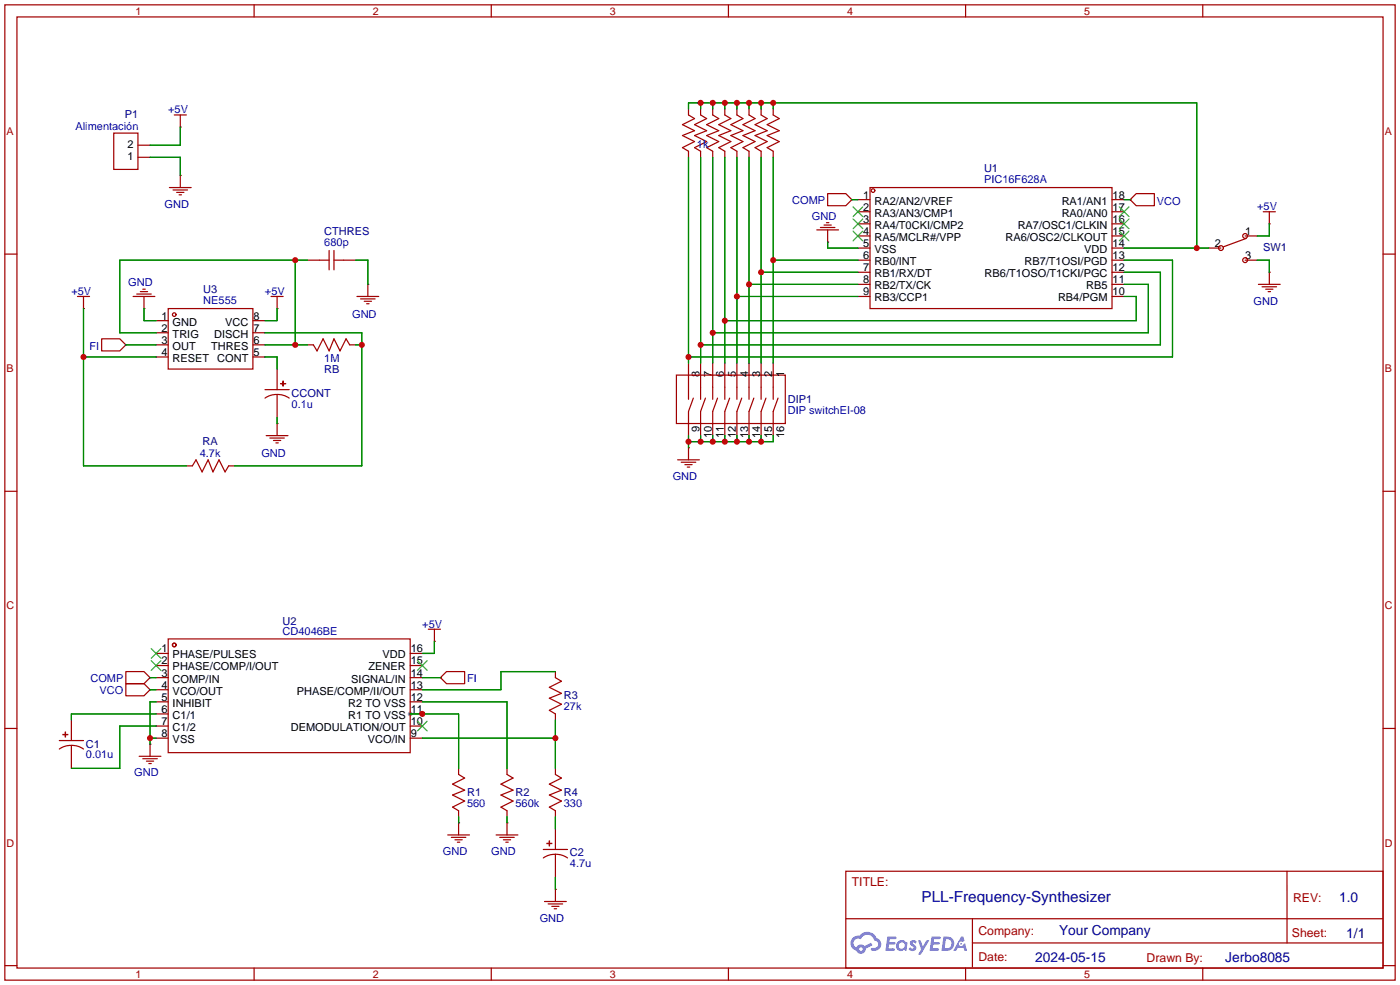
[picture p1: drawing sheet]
<svg xmlns="http://www.w3.org/2000/svg" width="294mm" height="207mm" viewBox="0 0 294 207" stroke-linecap="round" stroke-linejoin="round" font-family="sans-serif">
<circle cx="86.1" cy="149.9" r=".51" fill="#999"/>
<g fill="none" stroke="#a10000" stroke-width=".25">
<path d="M1 1h291.9v204.7h-291.9zM3.6 3.6h286.7v199.6h-286.7zM53.3 1v2.6M103.1 1v2.6M152.9 1v2.6M202.7 1v2.6M252.5 1v2.6M1 53.3h2.6M290.3 53.3h2.6M1 103.1h2.6M290.3 103.1h2.6M1 152.9h2.6"/>
<path d="M290.3 152.9h2.6M177.5 182.9h112.8v20.3h-112.8zM177.6 192.8h112.6M204.1 197.9h86.1M204.1 192.8v10.2M270.2 182.9v15M1 202.7h2.6M53.3 203.2v2.5M103.1 203.2v2.5M152.9 203.2v2.5M202.7 203.2v2.5M252.5 203.2v2.5"/>
<path d="M290.3 202.7h2.6"/>
</g>
<g fill="#5487ff">
<path d="M191.2 197.5l.5-.2 .4 .1 .3 .3-.2 .4a.33 .33 0 0 0-.3-.3 .33 .33 0 0 0-.4 .1l.1 .1a.86 .86 0 0 1 .7 .7 .86 .86 0 0 1-.3 .8l-.7 .1-.6-.4 .4-.4 .5 .3 .2-.1v-.2a.88 .88 0 0 1-.6-1.3z"/>
<path d="M192.7 197.4h.6l.4 1.3 .8-1.3h.6l-1.8 3h-.6l.6-1.1z"/>
<path d="M186.3 196.6h1.6l.3 .1-.1 .4h-1.3l-.1 .6h1.1l.2 .3-.3 .3h-1.1l-.1 .8h1.2l.1 .2-.1 .2-1.8 .1z"/>
<path d="M195.6 196.6h1.6l.2 .1v.4h-1.3l-.1 .6h1.1l.2 .3-.3 .3h-1.1l-.1 .8h1.2l.1 .2-.1 .2-1.9 .1z"/>
<path d="M201.7 196.6h.5l.3 .9-.5 .2a.5 .5 0 0 0-.7 .2 .5 .5 0 0 0 .3 .7 .5 .5 0 0 0 .6-.4l.4-.2 .4 1.6h-.6l-.1-.7h-1.2l-.4 .7h-.6z"/>
<path d="M198 196.6l-.4 3h1a1.51 1.51 0 0 0 1.7-1.5 1.51 1.51 0 0 0-1.8-1.5zM198.6 197.1a1.02 1.02 0 0 1 1.1 1.2 1.02 1.02 0 0 1-1.4 .8z"/>
<path d="M188.5 197.6a1.11 1.11 0 0 0-.3 1.6 1.11 1.11 0 0 0 1.6 .2l.5 .2 .2-1.7-.4-.2a1.02 1.02 0 0 0-1.6-.1zM188.6 198.5a.67 .67 0 0 1 1.3 0 .67 .67 0 0 1-1.3 0z"/>
<path d="M179 196.9a1.58 1.58 0 0 0 .8 2.6 1.01 1.01 0 0 0 1.1 .7 1.01 1.01 0 0 0 .8-1.1l1.4-.7-.3-.5-1.3 .7a1.03 1.03 0 0 0-1.7 .3 1 1 0 0 1-.5-1.4 1 1 0 0 1 1.4-.3 1.49 1.49 0 0 1 1.5-1 1.49 1.49 0 0 1 1.4 1.2 .82 .82 0 0 1 .7 1.1 .82 .82 0 0 1-1.2 .5l-.3 .1v.3a1.4 1.4 0 0 0 2-.6 1.4 1.4 0 0 0-.8-1.9 2.19 2.19 0 0 0-3.7-.5l-.8 .1zM180.3 199.2a.4 .4 0 0 1 .8 0 .4 .4 0 0 1-.8 0z"/>
<circle cx="201.8" cy="198.1" r=".19"/>
</g>
<g fill="none" stroke="#a10000" stroke-width=".25">
<path d="M23.9 27.9h5.1v7.7h-5.1zM29 33h2.5M29 30.5h2.5M35.6 39.4h4.5M36.3 39.9h3.1M36.6 24.1h2.5M37.8 26.7h.1M37.8 36.8h.1M37.8 24.1v2.6M37.8 36.8v2.6M144.5 22.9v1.2l1.3 .8-2.5 1.3 2.5 1.2-2.5 1 2.5 1.3-2.5 1.3 1.2 .8v1.2M147.1 22.9v1.2l1.2 .8-2.5 1.3 2.5 1.2-2.5 1 2.5 1.3-2.5 1.3 1.3 .8v1.2"/>
<path d="M149.6 22.9v1.2l1.3 .8-2.6 1.3 2.6 1.2-2.6 1 2.6 1.3-2.6 1.3 1.3 .8v1.2M152.1 22.9v1.2l1.3 .8-2.5 1.3 2.5 1.2-2.5 1 2.5 1.3-2.5 1.3 1.2 .8v1.2M154.7 22.9v1.2l1.3 .8-2.6 1.3 2.6 1.2-2.6 1 2.6 1.3-2.6 1.3 1.3 .8v1.2M157.2 22.9v1.2l1.3 .8-2.5 1.3 2.5 1.2-2.5 1 2.5 1.3-2.5 1.3 1.2 .8v1.2M159.8 22.9v1.2l1.2 .8-2.5 1.3 2.5 1.2-2.5 1 2.5 1.3-2.5 1.3 1.3 .8v1.2M162.3 22.9v1.2l1.3 .8-2.6 1.3 2.6 1.2-2.6 1 2.6 1.3-2.6 1.3 1.3 .8v1.2M182.6 39.4h50.8v25.4h-50.8zM37.1 40.4h1.5M37.6 40.9h.5M64.5 54.6h4.6M69.1 52.6v4M70.1 54.6h4.6"/>
<path d="M70.1 52.6v4M77.2 59.7h.1M77.2 59.7v2.5M171.4 48.3h4.6M172.2 47.8h3.1M173 47.2h1.5M173.5 46.7h.5M173.7 50.8h.1M173.7 40.6h3.8l1.3 1.3-1.3 1.3h-3.8zM173.7 48.3v2.5M178.8 41.9h.1M180.1 41.9h2.5"/>
<path d="M180.1 44.5h2.5M180.1 47h2.5M180.1 49.5h2.5M180.1 52.1h2.5M180.1 54.6h2.5M180.1 57.2h2.5M180.1 59.7h2.5M233.4 41.9h2.6M233.4 44.5h2.6M233.4 47h2.6M233.4 49.5h2.6M233.4 52.1h2.6"/>
<path d="M233.4 54.6h2.6M233.4 57.2h2.6M233.4 59.7h2.6M237.2 41.9l1.3-1.3h3.8v2.6h-3.8zM237.2 41.9h.1M253.7 52.1h2.6M261.4 49.5h2.5M261.4 54.6h2.5M261.6 50l-4.8 1.8M264.2 59.7h4.5M265.2 44.5h2.5M266.4 47h.1"/>
<path d="M266.4 57.2h.1M266.4 44.5v2.5M266.4 57.2v2.5M16.3 62.2h2.5M17.5 64.8h.1M17.5 62.2v2.6M21.3 71.1h3.8l1.3 1.3-1.3 1.3h-3.8zM26.4 72.4h.1M27.9 62.2h4.6M28.7 61.7h3M29.5 61.2h1.5M30 60.7h.5"/>
<path d="M30.2 64.8h.1M30.2 62.2v2.6M32.8 67.3h2.5M32.8 69.9h2.5M32.8 72.4h2.5M32.8 74.9h2.5M35.3 64.8h17.8v12.7h-17.8zM53.1 67.3h2.5M53.1 69.9h2.5M53.1 72.4h2.5M53.1 74.9h2.5M56.9 62.2h2.5"/>
<path d="M58.2 64.8h.1M58.2 62.2v2.6M58.2 77.5v4.3M64.5 72.4h1.3l.7 1.3 1.3-2.6 1.3 2.6 1-2.6 1.3 2.6 1.2-2.6 .8 1.3h1.3M74.9 62.2h4.6M75.7 62.7h3M76.5 63.2h1.5M77 63.8h.5M142 78.7h22.8v10.2h-22.8zM144.5 76.2v7.6M147.1 76.2v7.6M149.6 76.2v7.6"/>
<path d="M152.1 76.2v7.6M154.7 76.2v7.6M157.2 76.2v7.6M159.8 76.2v7.6M162.3 76.2v7.6M180.1 62.2h2.5M233.4 62.2h2.6M264.9 60.2h3.1M265.7 60.7h1.5M266.2 61.2h.5M39.1 97.8h1.3l.7-1.3 1.3 2.6 1.3-2.6 1 2.6 1.3-2.6 1.2 2.6 .8-1.3h1.3M55.6 81.8h5.1"/>
<path d="M55.9 91.4h4.6M56.6 91.9h3.1M57.4 92.5h1.5M57.9 93h.5M58.2 82.8l-1.6 .3-1 .5M58.2 82.8l1 .1 1.5 .7M58.2 88.9h.1M58.2 82.8v4.8M58.2 88.9v2.5M58.9 80.5h1zM59.4 80v1zM142.2 96.5h4.6"/>
<path d="M143 97h3M143.8 97.5h1.5M144.3 98h.5M144.5 94h.1M144.5 94v2.5M145.5 83.6l-1 2.8v5M148.1 83.6l-1 2.8v5M150.6 83.6l-1 2.8v5M153.2 83.6l-1.1 2.8v5M155.7 83.6l-1 2.8v5M158.2 83.6l-1 2.8v5M160.8 83.6l-1 2.8v5"/>
<path d="M163.3 83.6l-1 2.8v5M32.8 137.2h2.5M32.8 139.7h2.5M35.3 134.1h50.8v23.9h-50.8zM86.1 137.2h2.5M86.1 139.7h2.5M89.9 132.1h2.6M91.2 134.6h.1M91.2 132.1v2.5M12.4 155.4h5.1M13.2 154.2h1zM13.7 153.7v1z"/>
<path d="M15 156.5l1.6 .2 .9 .5M15 156.5l-1.1 .1-1.5 .6M15 151.1v4.3M15 156.5v4.8M26.4 141h3.8l1.3 1.2-1.3 1.3h-3.8zM26.4 143.5h3.8l1.3 1.3-1.3 1.3h-3.8zM29.2 158.8h4.6M30 159.3h3M30.7 159.8h1.6M31.5 142.2h.1M31.5 144.8h.1M31.5 156.2h.1"/>
<path d="M31.5 156.2v2.6M32.8 142.2h2.5M32.8 144.8h2.5M32.8 147.3h2.5M32.8 149.9h2.5M32.8 152.4h2.5M32.8 154.9h2.5M86.1 142.2h2.5M86.1 144.8h2.5M86.1 147.3h2.5M86.1 149.9h2.5M86.1 152.4h2.5"/>
<path d="M86.1 154.9h2.5M92.5 142.2l1.2-1.2h3.8v2.5h-3.8zM92.5 142.2h.1M116.6 141v1.2l1.3 .8-2.6 1.3 2.6 1.2-2.6 1.1 2.6 1.2-2.6 1.3 1.3 .8v1.2M31.2 160.3h.5M94 175.3h4.6M94.7 175.8h3.1M95.5 176.3h1.5M96 176.8h.5M96.3 172.7h.1M96.3 161.3v1.3l1.2 .7-2.5 1.3 2.5 1.3-2.5 1 2.5 1.2-2.5 1.3 1.3 .8v1.3M96.3 172.7v2.6"/>
<path d="M104.1 175.3h4.6M104.9 175.8h3M105.7 176.3h1.5M106.2 176.8h.5M106.4 172.7h.1M106.4 161.3v1.3l1.3 .7-2.5 1.3 2.5 1.3-2.5 1 2.5 1.2-2.5 1.3 1.2 .8v1.3M106.4 172.7v2.6M114 178.3h5.1M114.8 177l1 .1zM115.3 176.5v1zM116.6 179.3l1.6 .3 .9 .5M116.6 179.3l-1.1 .1-1.5 .7"/>
<path d="M116.6 161.3v1.3l1.3 .7-2.6 1.3 2.6 1.3-2.6 1 2.6 1.2-2.6 1.3 1.3 .8v1.3M116.6 174v4.3M116.6 179.3v4.9M114.3 189.2h4.6M115.1 189.7h3M115.8 190.2h1.5M116.3 190.8h.5M116.6 186.7h.1M116.6 186.7v2.5"/>
<circle cx="183.3" cy="40" r=".38"/>
<circle cx="256.3" cy="52.1" r=".51"/>
<circle cx="261.4" cy="49.5" r=".51"/>
<circle cx="261.4" cy="54.6" r=".51"/>
<circle cx="36.6" cy="66" r=".38"/>
<circle cx="36.6" cy="135.4" r=".38"/>
</g>
<g fill="none" stroke="#3c3" stroke-width=".25">
<path d="M179.1 43.4l2 2.1M179.1 46l2 2M179.1 48.5l2 2M181.1 43.4l-2 2.1M181.1 46l-2 2M181.1 48.5l-2 2M234.9 48.5l2.1 2M234.9 46l2.1 2M234.9 43.4l2.1 2.1M237 48.5l-2.1 2M237 46l-2.1 2M237 43.4l-2.1 2.1"/>
<path d="M31.7 136.1l2.1 2.1M31.7 138.7l2.1 2M33.8 136.1l-2.1 2.1M33.8 138.7l-2.1 2M87.6 138.7l2.1 2M89.7 138.7l-2.1 2M87.6 151.4l2.1 2M89.7 151.4l-2.1 2"/>
</g>
<g fill="none" stroke="#008700" stroke-width=".25">
<path d="M31.5 33h6.3v3.8M37.8 26.7v3.8h-6.3M144.5 22.9v-1.3h106.7v30.5M144.5 33v43.2M147.1 21.6v1.3M147.1 33v43.2M149.6 21.6v1.3M149.6 33v43.2M152.1 21.6v1.3M152.1 33v43.2M154.7 21.6v1.3M154.7 33v43.2"/>
<path d="M157.2 21.6v1.3M157.2 33v43.2M159.8 21.6v1.3M159.8 33v43.2M162.3 21.6v1.3M162.3 33v43.2M62 54.6v17.8M64.5 54.6h-39.4v15.3h7.7M74.7 54.6h2.5v5.1M157.2 59.7h22.9M159.8 57.2h20.3M162.3 54.6h17.8"/>
<path d="M173.7 50.8v1.3h6.4M178.8 41.9h1.3M236 54.6h10.1v20.3h-101.6M236 57.2h7.6v15.2h-96.5M236 59.7h5v10.2h-91.4M236 52.1h17.7M236 41.9h1.2M263.9 54.6h2.5v2.6M266.4 47v2.5h-2.5M17.5 64.8v33h21.6M17.5 74.9h15.3M26.4 72.4h6.4"/>
<path d="M30.2 64.8v2.5h2.6M55.6 74.9h2.6v2.6M55.6 69.9h20.3v27.9h-26.6M55.6 72.4h8.9M58.2 64.8v2.5h-2.6M74.7 72.4h1.2M154.7 62.2h25.4M236 62.2h2.5v5.1h-86.4M58.2 87.6v1.3M144.5 91.4v2.6M147.1 91.4v1.3M149.6 91.4v1.3"/>
<path d="M152.1 91.4v1.3M154.7 91.4v1.3M157.2 91.4v1.3M159.8 91.4v1.3M162.3 91.4v1.3h-17.8M91.2 134.6v2.6h-2.6M31.5 142.2h1.3M31.5 144.8h1.3M31.5 154.9h1.3M32.8 152.4h-7.7v8.9h-10.1M32.8 147.3h-1.3v8.9M32.8 149.9h-17.8v1.2"/>
<path d="M86.1 149.9h10.2v11.4M88.6 142.2h3.9M88.6 154.9h28M88.6 147.3h17.8v14M116.6 141h-11.4v3.8h-16.6M116.6 151.1v10.2M96.3 171.5v1.2M106.4 171.5v1.2M116.6 171.5v2.5M116.6 184.2v2.5"/>
</g>
<g fill="#c00">
<circle cx="17.5" cy="74.9" r=".63"/>
<circle cx="62" cy="72.4" r=".63"/>
<circle cx="62" cy="54.6" r=".63"/>
<circle cx="75.9" cy="72.4" r=".63"/>
<circle cx="31.5" cy="154.9" r=".63"/>
<circle cx="116.6" cy="154.9" r=".63"/>
<circle cx="88.6" cy="149.9" r=".63"/>
<circle cx="251.2" cy="52.1" r=".63"/>
<circle cx="162.3" cy="21.6" r=".63"/>
<circle cx="147.1" cy="21.6" r=".63"/>
<circle cx="149.6" cy="21.6" r=".63"/>
<circle cx="154.7" cy="21.6" r=".63"/>
<circle cx="157.2" cy="21.6" r=".63"/>
<circle cx="152.1" cy="21.6" r=".63"/>
<circle cx="159.8" cy="21.6" r=".63"/>
<circle cx="144.5" cy="92.7" r=".63"/>
<circle cx="147.1" cy="92.7" r=".63"/>
<circle cx="149.6" cy="92.7" r=".63"/>
<circle cx="152.1" cy="92.7" r=".63"/>
<circle cx="154.7" cy="92.7" r=".63"/>
<circle cx="159.8" cy="92.7" r=".63"/>
<circle cx="157.2" cy="92.7" r=".63"/>
<circle cx="144.5" cy="74.9" r=".63"/>
<circle cx="147.1" cy="72.4" r=".63"/>
<circle cx="149.6" cy="69.8" r=".63"/>
<circle cx="152.1" cy="67.3" r=".63"/>
<circle cx="154.7" cy="62.2" r=".63"/>
<circle cx="157.2" cy="59.7" r=".63"/>
<circle cx="159.8" cy="57.1" r=".63"/>
<circle cx="162.3" cy="54.6" r=".63"/>
</g>
<text font-size="3.2" fill="#000080" x="193.5" y="189.2">PLL-Frequency-Synthesizer</text>
<g font-size="2.9" fill="#000080">
<text x="281.1" y="189.4">1.0</text>
<text x="222.3" y="196.3">Your Company</text>
<text x="282.6" y="196.8">1/1</text>
<text x="217.3" y="201.9">2024-05-15</text>
<text x="257.2" y="201.9">Jerbo8085</text>
</g>
<g font-size="2.6" fill="#a00000">
<text x="178.8" y="186.1">TITLE:</text>
<text x="271.4" y="189.4">REV:</text>
<text x="205.4" y="196.3">Company:</text>
<text x="271.2" y="196.7">Sheet:</text>
<text x="205.4" y="201.8">Date:</text>
<text x="240.7" y="201.9">Drawn By:</text>
</g>
<g font-size="2.3" fill="#00f">
<text x="35.3" y="23.8">+5V</text>
<text x="15.9" y="27.4">Alimentación</text>
<text x="146.3" y="31">1k</text>
<text x="206.6" y="38.5">PIC16F628A</text>
<text x="34.5" y="43.6">GND</text>
<text x="166.3" y="42.9">COMP</text>
<text x="170.4" y="46.1">GND</text>
<text x="242.8" y="43">VCO</text>
<text x="263.9" y="44.1">+5V</text>
<text x="68.1" y="51.7">680p</text>
<text x="15" y="61.9">+5V</text>
<text x="26.9" y="60.1">GND</text>
<text x="42.7" y="63.8">NE555</text>
<text x="55.6" y="61.9">+5V</text>
<text x="263.1" y="63.9">GND</text>
<text x="73.9" y="66.7">GND</text>
<text x="18.8" y="73.4">FI</text>
<text x="68.1" y="76.1">1M</text>
<text x="61.2" y="85.5">0.1u</text>
<text x="165.4" y="86.8">DIP switchEI-08</text>
<text x="41.9" y="96">4.7k</text>
<text x="54.9" y="95.9">GND</text>
<text x="141.2" y="100.7">GND</text>
<text x="88.6" y="131.7">+5V</text>
<text x="59.3" y="133.2">CD4046BE</text>
<text x="19" y="143.2">COMP</text>
<text x="98" y="143.2">FI</text>
<text x="20.9" y="145.8">VCO</text>
<text x="118.4" y="149">27k</text>
<text x="18" y="159.2">0.01u</text>
<text x="28.2" y="163">GND</text>
<text x="98" y="169.4">560</text>
<text x="108.2" y="169.4">560k</text>
<text x="118.4" y="169.4">330</text>
<text x="93" y="179.5">GND</text>
<text x="103.1" y="179.5">GND</text>
<text x="119.6" y="182.1">4.7u</text>
<text x="113.3" y="193.5">GND</text>
</g>
<g font-size="2.3" fill="#000080">
<text x="26.2" y="24.8">P1</text>
<text x="206.6" y="36.2">U1</text>
<text x="68.1" y="49.4">CTHRES</text>
<text x="265.1" y="52.8">SW1</text>
<text x="42.7" y="61.5">U3</text>
<text x="61.2" y="83.3">CCONT</text>
<text x="68.1" y="78.3">RB</text>
<text x="165.4" y="84.5">DIP1</text>
<text x="42.5" y="93.4">RA</text>
<text x="59.3" y="131.1">U2</text>
<text x="118.4" y="146.7">R3</text>
<text x="18" y="156.9">C1</text>
<text x="98" y="167.1">R1</text>
<text x="108.2" y="167.1">R2</text>
<text x="118.4" y="167.1">R4</text>
<text x="119.6" y="179.8">C2</text>
</g>
<g font-size="2.3">
<text x="26.7" y="33.6">1</text>
<text x="26.7" y="31.1">2</text>
<text x="181.2" y="41.7">1</text>
<text x="233.6" y="41.7">18</text>
<text x="181.2" y="44.2">2</text>
<text x="181.2" y="46.8">3</text>
<text x="183.6" y="43">RA2/AN2/VREF</text>
<text x="183.6" y="45.5">RA3/AN3/CMP1</text>
<text x="222.9" y="45.5">RA0/AN0</text>
<text x="222.9" y="43">RA1/AN1</text>
<text x="233.6" y="46.8">16</text>
<text x="233.6" y="44.2">17</text>
<text x="181.2" y="49.3">4</text>
<text x="181.2" y="51.8">5</text>
<text x="183.6" y="48">RA4/T0CKI/CMP2</text>
<text x="183.6" y="50.6">RA5/MCLR#/VPP</text>
<text x="183.6" y="53.1">VSS</text>
<text x="211.1" y="50.6">RA6/OSC2/CLKOUT</text>
<text x="213.6" y="48">RA7/OSC1/CLKIN</text>
<text x="227.6" y="53.1">VDD</text>
<text x="233.6" y="51.8">14</text>
<text x="233.6" y="49.3">15</text>
<text x="255" y="51.8">2</text>
<text x="261.4" y="49.3">1</text>
<text x="181.2" y="54.4">6</text>
<text x="181.2" y="56.9">7</text>
<text x="181.2" y="59.5">8</text>
<text x="183.6" y="55.7">RB0/INT</text>
<text x="183.6" y="58.2">RB1/RX/DT</text>
<text x="206.7" y="58.2">RB6/T1OSO/T1CKI/PGC</text>
<text x="215" y="55.7">RB7/T1OSI/PGD</text>
<text x="233.6" y="59.5">11</text>
<text x="233.6" y="56.9">12</text>
<text x="233.6" y="54.4">13</text>
<text x="261.4" y="54.4">3</text>
<text x="181.2" y="62">9</text>
<text x="183.6" y="60.7">RB2/TX/CK</text>
<text x="183.6" y="63.3">RB3/CCP1</text>
<text x="222.1" y="63.3">RB4/PGM</text>
<text x="228" y="60.7">RB5</text>
<text x="233.6" y="62">10</text>
<text x="33.9" y="67.1">1</text>
<text x="33.9" y="69.6">2</text>
<text x="36.2" y="68.4">GND</text>
<text x="36.2" y="70.9">TRIG</text>
<text x="45" y="70.9">DISCH</text>
<text x="47.3" y="68.4">VCC</text>
<text x="53.2" y="69.6">7</text>
<text x="53.2" y="67.1">8</text>
<text x="33.9" y="72.2">3</text>
<text x="33.9" y="74.7">4</text>
<text x="36.2" y="73.4">OUT</text>
<text x="36.2" y="76">RESET</text>
<text x="44.3" y="73.4">THRES</text>
<text x="45.6" y="76">CONT</text>
<text x="53.2" y="74.7">5</text>
<text x="53.2" y="72.2">6</text>
<text x="146.9" y="79.2" transform="rotate(-90 146.9 79.2)">8</text>
<text x="149.4" y="79.2" transform="rotate(-90 149.4 79.2)">7</text>
<text x="151.9" y="79.2" transform="rotate(-90 151.9 79.2)">6</text>
<text x="154.5" y="79.2" transform="rotate(-90 154.5 79.2)">5</text>
<text x="157" y="79.2" transform="rotate(-90 157 79.2)">4</text>
<text x="159.6" y="79.2" transform="rotate(-90 159.6 79.2)">3</text>
<text x="162.1" y="79.2" transform="rotate(-90 162.1 79.2)">2</text>
<text x="164.6" y="79.2" transform="rotate(-90 164.6 79.2)">1</text>
<text x="146.9" y="90.7" transform="rotate(-90 146.9 90.7)">9</text>
<text x="149.4" y="92" transform="rotate(-90 149.4 92)">10</text>
<text x="151.9" y="92" transform="rotate(-90 151.9 92)">11</text>
<text x="154.5" y="92" transform="rotate(-90 154.5 92)">12</text>
<text x="157" y="92" transform="rotate(-90 157 92)">13</text>
<text x="159.6" y="92" transform="rotate(-90 159.6 92)">14</text>
<text x="162.1" y="92" transform="rotate(-90 162.1 92)">15</text>
<text x="164.6" y="92" transform="rotate(-90 164.6 92)">16</text>
<text x="33.9" y="136.9">1</text>
<text x="86.2" y="136.9">16</text>
<text x="33.9" y="139.5">2</text>
<text x="33.9" y="142">3</text>
<text x="36.2" y="138.2">PHASE/PULSES</text>
<text x="36.2" y="140.7">PHASE/COMP/I/OUT</text>
<text x="36.2" y="143.3">COMP/IN</text>
<text x="73.7" y="143.3">SIGNAL/IN</text>
<text x="77.3" y="140.7">ZENER</text>
<text x="80.3" y="138.2">VDD</text>
<text x="86.2" y="142">14</text>
<text x="86.2" y="139.5">15</text>
<text x="33.9" y="144.6">4</text>
<text x="33.9" y="147.1">5</text>
<text x="33.9" y="149.6">6</text>
<text x="36.2" y="145.8">VCO/OUT</text>
<text x="36.2" y="148.4">INHIBIT</text>
<text x="62.3" y="145.8">PHASE/COMP/II/OUT</text>
<text x="73.1" y="148.4">R2 TO VSS</text>
<text x="86.2" y="149.6">11</text>
<text x="86.2" y="147.1">12</text>
<text x="86.2" y="144.6">13</text>
<text x="33.9" y="152.2">7</text>
<text x="33.9" y="154.7">8</text>
<text x="36.2" y="150.9">C1/1</text>
<text x="36.2" y="153.4">C1/2</text>
<text x="36.2" y="156">VSS</text>
<text x="61" y="153.4">DEMODULATION/OUT</text>
<text x="73.1" y="150.9">R1 TO VSS</text>
<text x="77.2" y="156">VCO/IN</text>
<text x="86.2" y="154.7">9</text>
<text x="86.2" y="152.2">10</text>
</g>
<g font-size="2.2" fill="#a00000">
<text x="28.4" y="3.1">1</text>
<text x="78.2" y="3.1">2</text>
<text x="128" y="3.1">3</text>
<text x="177.8" y="3.1">4</text>
<text x="227.6" y="3.1">5</text>
<text x="1.4" y="28.3">A</text>
<text x="290.7" y="28.3">A</text>
<text x="1.4" y="78.1">B</text>
<text x="290.7" y="78.1">B</text>
<text x="1.4" y="127.9">C</text>
<text x="290.7" y="127.9">C</text>
<text x="1.4" y="177.7">D</text>
<text x="290.7" y="177.7">D</text>
<text x="28.4" y="205.3">1</text>
<text x="78.2" y="205.3">2</text>
<text x="128" y="205.3">3</text>
<text x="177.8" y="205.3">4</text>
<text x="227.6" y="205.3">5</text>
</g>
</svg>
